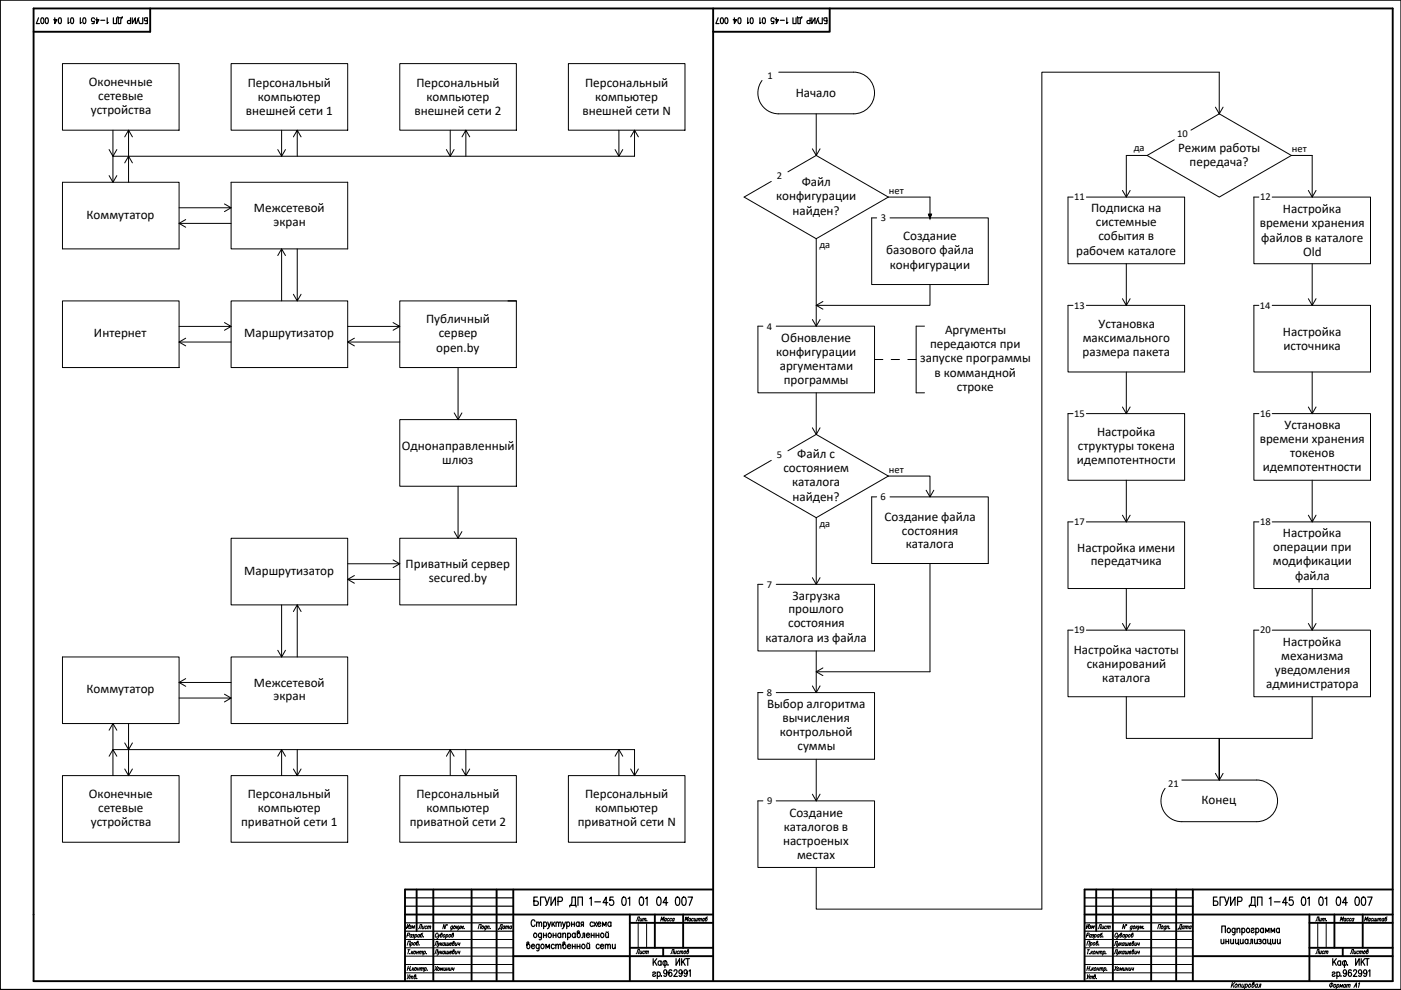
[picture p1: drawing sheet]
<svg xmlns="http://www.w3.org/2000/svg" width="297mm" height="210mm" viewBox="0 0 297 210" stroke-linecap="round" stroke-linejoin="round" font-family="sans-serif">
<!-- layer: KONTUR -->
<path d="M.1 0h296.9v209.8h-296.9z" fill="none" stroke="#000" stroke-width=".25"/>
<g fill="none" stroke="#000" stroke-width=".4">
<path d="M7.1 1.8h288.2v206.2h-288.2zM31.8 1.8v4.9h-24.7M151.2 1.8v206.2M175.9 1.8v4.9h-24.7M85.9 193.9h65.3M88.3 188.6v8.8M91.9 188.6v19.4M100 188.6v19.4M105.3 188.6v19.4M108.8 188.6v19.4M133.5 195.7h17.7M133.5 193.9v14.1"/>
<path d="M138.8 193.9v7.1M144.8 193.9v7.1M151.2 188.6h-65.3v19.4M230 193.9h65.3M232.4 188.6v8.8M236 188.6v19.4M244.1 188.6v19.4M249.4 188.6v19.4M252.9 188.6v19.4M277.6 193.9v14.1M277.6 195.7h17.7M282.9 193.9v7.1"/>
<path d="M288.9 193.9v7.1M295.3 188.6h-65.3v19.4M108.8 202.7h42.4M133.5 201h17.7M140.6 201v1.7M252.9 202.7h42.4M277.6 201h17.7M284.7 201v1.7"/>
</g>
<g fill="none" stroke="#000" stroke-width=".21">
<path d="M85.9 199.2h22.9M135.3 195.7v5.3M137.1 195.7v5.3M230 199.2h22.9M279.4 195.7v5.3M281.2 195.7v5.3M85.9 202.7h22.9M85.9 201h22.9M85.9 206.3h22.9M85.9 204.5h22.9M230 202.7h22.9M230 201h22.9"/>
<path d="M230 206.3h22.9M230 204.5h22.9"/>
</g>
<g fill="none" stroke="#000" stroke-width=".21">
<path d="M86.3 198.3h.4l.1-.4-.3-.1-.3 .9M86.4 196l-.2 .9 .7-.9-.3 .9M86.9 196.3h.3l-.2 .2M87.1 196.5v.3h-.3M87.2 200l.1-.2a.26 .26 0 0 1 .2 .4 .26 .26 0 0 1-.4 .1M87.2 199.8l-.3 .9M87.3 196.9l.2-.6 .1 .4 .3-.4-.1 .6M87.3 198.3v-.1a.27 .27 0 0 0-.4 .1 .27 .27 0 0 0 .3 .4v-.1M87.4 198.1l-.2 .6M87.5 198.2h.3l-.2 .2M87.7 198.4v.2l-.3 .1M87.8 200l.1-.2a.26 .26 0 0 1 .2 .4 .26 .26 0 0 1-.4 .1z"/>
<path d="M88 198.3l.2-.2a.27 .27 0 0 1 .1 .4 .27 .27 0 0 1-.4 .1M88.1 198.1l-.3 .9M88.5 199.8a.25 .25 0 0 1 .2 .4 .25 .25 0 0 1-.4 .1l.1-.7 .3-.1-.4 .5M88.7 196.9l.4-.9h.3l-.2 .9M89 198.3l-.1-.1a.27 .27 0 0 0-.4 .1 .27 .27 0 0 0 .3 .4l.1-.1M89 198.1l-.2 .6M89.6 196.3l-.1 .6 .3-.2M89.6 197.8l-.3 .2-.1 .6a.25 .25 0 0 0 .3-.1 .25 .25 0 0 0-.2-.3l-.1 .1M89.8 198.6h.1M90 196.3l-.2 .6M90.5 196.5v-.1a.27 .27 0 0 0-.4 .1 .27 .27 0 0 0 .2 .4l.1-.1M90.7 196.5l.3-.1-.1 .5"/>
<path d="M90.7 196.3l-.1 .6M91 196.5l.3-.1-.1 .5M92.9 198h-.1a.27 .27 0 0 0-.3-.1 .27 .27 0 0 0-.2 .3v.5h.2l.2-.2M92.9 198.1l.1 .6 .3-.6M92.9 199.9l.1 .6 .3-.6M93 198.7l-.3 .3M93.5 199.9l-.2 .6M93.6 198.1a.26 .26 0 0 1 .2 .4 .26 .26 0 0 1-.4 0l.1-.6 .2-.1-.3 .5M93.8 199.9l-.4 .4M94.1 198.2l.1-.1a.27 .27 0 0 1 .1 .4 .27 .27 0 0 1-.4 .1zM94.3 199.9l-.1 .6M94.5 196l-.2 .9-.2-.9-.2 .9"/>
<path d="M94.6 199.9l-.1 .5 .3-.1M94.6 198.3l.2-.2a.27 .27 0 0 1 .1 .4 .27 .27 0 0 1-.4 .1M94.7 198.1l-.3 .9M94.7 196v.2zM94.9 199.9l-.1 .5 .3-.1M95.2 199.9l-.2 .6M95.2 198.3l.2-.2a.27 .27 0 0 1 .1 .4 .27 .27 0 0 1-.4 .1zM96 196.5l-.1-.1a.27 .27 0 0 0-.3 .1 .27 .27 0 0 0 .2 .4l.1-.1M96 198.1a.26 .26 0 0 1 .2 .4 .26 .26 0 0 1-.5 0l.2-.6 .2-.1v.2l-.3 .3M96 196.3l-.2 .8-.3 .1M96.1 199.9a.26 .26 0 0 1 .2 .4 .26 .26 0 0 1-.4 0l.2-.6 .2-.1v.2l-.3 .2M96.2 196.5l.2-.2a.27 .27 0 0 1 .1 .4 .27 .27 0 0 1-.4 .1z"/>
<path d="M96.6 199.9l-.1 .5 .3-.1M96.9 196.3l-.2 .6M96.9 196.6l.2 .3M97 199.9l-.2 .6M97.2 199.9v.4l.3-.2M97.2 196.3l-.5 .4M97.3 196.3v.6l.3-.6M97.3 196.9l-.3 .3M97.5 199.9l-.1 .6M97.6 196.9l.2-.6 .1 .5 .4-.5-.2 .6M98.4 196.8h.1M101.4 196.9l.2-.9h.5l-.3 .9"/>
<path d="M102.2 196.5l.1-.2a.27 .27 0 0 1 .2 .4 .27 .27 0 0 1-.4 .1zM103.1 196.5v-.1a.25 .25 0 0 0-.4 .1 .25 .25 0 0 0 .3 .4v-.1M103.2 196.3l-.3 .8-.2 .1M103.4 196.5l.3-.1-.1 .5M103.4 196.3l-.1 .6M103.9 196.8h.1M105.7 197.1v-.2h.6v.2M105.8 196.9l.4-.9h.3l-.2 .9M107 196.5v-.1a.3 .3 0 0 0-.4 .1 .3 .3 0 0 0 .2 .4l.1-.1M107 196.3l-.1 .6M107.2 196.5l.4-.1-.2 .5M107.3 196.3l-.2 .6"/>
<path d="M107.6 196.5l.3-.1-.1 .5M108.5 196.5l-.1-.1a.3 .3 0 0 0-.3 .1 .3 .3 0 0 0 .1 .4l.2-.1M108.5 196.3l-.1 .6M134.9 195.3l.4-.9h.3l-.2 .9M135.8 194.7l-.1 .5 .3-.1M136.1 194.7l-.1 .6M136.3 194.9l.3-.2-.1 .6M136.4 194.7l-.2 .6M136.6 194.9l.4-.2-.2 .6M137.1 195.2h.1M140.1 195.3l.2-.9 .1 .6 .4-.6-.2 .9M141.3 194.8a.24 .24 0 0 0-.4 .1 .24 .24 0 0 0 .2 .3h.1"/>
<path d="M141.3 194.7l-.1 .6M141.9 194.8a.24 .24 0 0 0-.4 .1 .24 .24 0 0 0 .2 .3h.1M142.4 194.8a.24 .24 0 0 0-.4 .1 .24 .24 0 0 0 .2 .3h.1M143 194.8a.24 .24 0 0 0-.4 .1 .24 .24 0 0 0 .2 .3h.1M143 194.7l-.2 .6M145.2 195.3l.2-.9 .1 .6 .5-.6-.3 .9M146.4 194.8a.24 .24 0 0 0-.4 .1 .24 .24 0 0 0 .3 .3M146.5 194.7l-.2 .6M147 194.8v-.1a.26 .26 0 0 0-.4 .2 .26 .26 0 0 0 .3 .3M147.3 194.7l-.2 .5 .4-.1M147.6 194.7l-.1 .5 .3-.1M147.9 194.7l-.2 .6"/>
<path d="M148.1 194.9l.3-.2-.1 .6M148.1 194.7l-.1 .6M148.4 194.9l.3-.2-.1 .6M149.3 194.8a.24 .24 0 0 0-.4 .1 .24 .24 0 0 0 .3 .3M149.4 194.7l-.2 .6M150 194.4l-.3 .1-.2 .7a.25 .25 0 0 0 .4-.1 .25 .25 0 0 0-.2-.4l-.1 .1M230.4 198.3h.4l.1-.4-.4-.1-.2 .9M230.5 196l-.2 .9 .6-.9-.2 .9M231 196.3h.3l-.2 .2M231.2 196.5v.3h-.3M231.2 200l.2-.2a.26 .26 0 0 1 .1 .4 .26 .26 0 0 1-.4 .1M231.3 199.8l-.3 .9"/>
<path d="M231.4 196.9l.2-.6 .1 .4 .3-.4-.2 .6M231.4 198.3v-.1a.27 .27 0 0 0-.4 .1 .27 .27 0 0 0 .2 .4l.1-.1M231.4 198.1l-.1 .6M231.6 198.2h.3l-.2 .2M231.8 198.4v.2l-.3 .1M231.8 200l.2-.2a.26 .26 0 0 1 .1 .4 .26 .26 0 0 1-.4 .1zM232.1 198.3l.2-.2a.27 .27 0 0 1 .1 .4 .27 .27 0 0 1-.4 .1M232.1 198.1l-.2 .9M232.6 199.8a.27 .27 0 0 1 .1 .4 .27 .27 0 0 1-.3 .1l.1-.7 .2-.1-.3 .5M232.8 196.9l.4-.9h.3l-.2 .9M233.1 198.3l-.1-.1a.27 .27 0 0 0-.4 .1 .27 .27 0 0 0 .3 .4l.1-.1M233.1 198.1l-.2 .6"/>
<path d="M233.7 196.3l-.1 .6 .3-.2M233.7 197.8l-.3 .2-.2 .6a.25 .25 0 0 0 .4-.1 .25 .25 0 0 0-.2-.3l-.1 .1M233.8 198.6h.1M234 196.3l-.1 .6M234.6 196.5v-.1a.27 .27 0 0 0-.4 .1 .27 .27 0 0 0 .2 .4l.1-.1M234.8 196.5l.3-.1-.1 .5M234.8 196.3l-.1 .6M235.1 196.5l.3-.1-.1 .5M236.9 198a.27 .27 0 0 0-.3-.1 .27 .27 0 0 0-.2 .3v.2a.24 .24 0 0 0 .1 .3 .24 .24 0 0 0 .3-.2M237 198.1v.6l.4-.6M237 199.9v.6l.4-.6M237 198.7l-.3 .3"/>
<path d="M237.5 199.9l-.1 .6M237.7 198.1a.26 .26 0 0 1 .1 .4 .26 .26 0 0 1-.4 0l.2-.6 .2-.1v.2l-.3 .3M237.9 199.9l-.5 .4M238.1 198.3l.2-.2a.27 .27 0 0 1 .1 .4 .27 .27 0 0 1-.4 .1zM238.4 199.9l-.2 .6M238.6 196l-.2 .9-.2-.9-.2 .9M238.6 199.9l-.1 .5 .4-.1M238.7 198.3l.2-.2a.27 .27 0 0 1 .1 .4 .27 .27 0 0 1-.4 .1M238.7 198.1l-.2 .9M238.8 196v.2zM239 199.9l-.2 .5 .4-.1M239.3 199.9l-.2 .6"/>
<path d="M239.3 198.3l.2-.2a.27 .27 0 0 1 .1 .4 .27 .27 0 0 1-.4 .1zM240.1 196.5l-.1-.1a.25 .25 0 0 0-.3 .1 .25 .25 0 0 0 .2 .4l.1-.1M240.1 198.1a.26 .26 0 0 1 .1 .4 .26 .26 0 0 1-.4 0l.2-.6 .2-.1v.2l-.3 .3M240.1 196.3l-.3 .8-.2 .1M240.2 199.9a.28 .28 0 0 1 .2 .4 .28 .28 0 0 1-.4 .1l.2-.7 .2-.1-.3 .4M240.3 196.5l.2-.2a.27 .27 0 0 1 .1 .4 .27 .27 0 0 1-.4 .1zM240.7 199.9l-.1 .5 .3-.1M240.9 196.3l-.1 .6M241 196.6l.1 .3M241 199.9l-.1 .6M241.3 199.9v.4l.3-.2M241.3 196.3l-.5 .4"/>
<path d="M241.4 196.3v.6l.3-.6M241.4 196.9l-.3 .3M241.6 199.9l-.1 .6M241.7 196.9l.2-.6 .1 .5 .3-.5-.1 .6M242.5 196.8h.1M245.5 196.9l.2-.9h.4l-.2 .9M246.3 196.5l.1-.2a.27 .27 0 0 1 .2 .4 .27 .27 0 0 1-.4 .1zM247.2 196.5v-.1a.25 .25 0 0 0-.4 .1 .25 .25 0 0 0 .2 .4l.1-.1M247.3 196.3l-.3 .8-.3 .1M247.5 196.5l.3-.1-.1 .5M247.5 196.3l-.1 .6M248 196.8h.1"/>
<path d="M249.7 197.1l.1-.2h.6v.2M249.8 196.9l.4-.9h.4l-.2 .9M251.1 196.5l-.1-.1a.3 .3 0 0 0-.3 .1 .3 .3 0 0 0 .1 .4l.2-.1M251.1 196.3l-.1 .6M251.3 196.5l.3-.1-.1 .5M251.4 196.3l-.2 .6M251.6 196.5l.4-.1-.2 .5M252.6 196.5l-.1-.1a.3 .3 0 0 0-.3 .1 .3 .3 0 0 0 .1 .4l.2-.1M252.6 196.3l-.2 .6M279 195.3l.3-.9h.4l-.3 .9M279.9 194.7l-.2 .5 .4-.1M280.2 194.7l-.2 .6"/>
<path d="M280.4 194.9l.3-.2-.1 .6M280.4 194.7l-.1 .6M280.7 194.9l.3-.2-.1 .6M281.2 195.2h.1M284.1 195.3l.3-.9 .1 .6 .4-.6-.3 .9M285.4 194.8a.24 .24 0 0 0-.4 .1 .24 .24 0 0 0 .2 .3h.1M285.4 194.7l-.2 .6M286 194.8l-.1-.1a.26 .26 0 0 0-.3 .2 .26 .26 0 0 0 .2 .3h.1M286.5 194.8a.24 .24 0 0 0-.4 .1 .24 .24 0 0 0 .2 .3h.1M287 194.8a.24 .24 0 0 0-.4 .1 .24 .24 0 0 0 .3 .3M287.1 194.7l-.2 .6M289.3 195.3l.2-.9 .1 .6 .4-.6-.2 .9"/>
<path d="M290.5 194.8a.24 .24 0 0 0-.4 .1 .24 .24 0 0 0 .2 .3h.1M290.6 194.7l-.2 .6M291.1 194.8v-.1a.26 .26 0 0 0-.4 .2 .26 .26 0 0 0 .2 .3h.1M291.3 194.7l-.1 .5 .3-.1M291.7 194.7l-.2 .5 .4-.1M292 194.7l-.2 .6M292.2 194.9l.3-.2-.1 .6M292.2 194.7l-.1 .6M292.5 194.9l.3-.2-.1 .6M293.4 194.8a.24 .24 0 0 0-.4 .1 .24 .24 0 0 0 .2 .3h.1M293.5 194.7l-.2 .6M294.1 194.4l-.3 .1-.2 .7a.25 .25 0 0 0 .4-.1 .25 .25 0 0 0-.2-.4l-.1 .1"/>
<path d="M86.3 200.4l.3-.9h.4l-.2 .9M86.5 205.3h.4M86.5 201.4h.4M86.5 206.7v.7M86.6 204.9l-.3 .9M86.7 201.4l-.2 .9M86.9 202.2h.1M86.9 206.7l-.6 .8M86.9 207.1l.4-.1-.1 .5M87 207l-.2 .5M87 204.9l-.2 .9M87.1 205.7h.1"/>
<path d="M87.3 207.1l.3-.1-.1 .5M87.3 201.7l-.1 .6M87.4 201.9l.1 .4M87.5 205.2l-.2 .6M87.6 205.4l.1 .4M87.6 201.7l-.4 .4M87.8 201.8l.1-.1a.27 .27 0 0 1 .2 .3 .27 .27 0 0 1-.4 .1zM87.8 205.2l-.4 .4M88 205.3l.1-.1a.27 .27 0 0 1 .2 .4 .27 .27 0 0 1-.4 0zM88 207a.25 .25 0 0 1 .2 .3 .25 .25 0 0 1-.4 .1l.1-.7h.2l-.3 .4M88.4 207.4h.1M88.3 202h.4"/>
<path d="M88.4 201.7l-.1 .6M88.5 205.5h.4M88.6 205.2l-.2 .6M88.8 201.7l-.2 .6M88.9 200.3h.1M88.9 205.2l-.1 .6M89 201.8l.3-.1-.1 .6M89 201.7l-.1 .6M89.2 205.3l.3-.1-.1 .6M89.2 205.2l-.2 .6M89.3 201.8l.3-.1-.1 .6M89.5 205.3l.3-.1-.1 .6"/>
<path d="M89.9 201.8l.1-.1a.27 .27 0 0 1 .2 .3 .27 .27 0 0 1-.4 .1M89.9 201.7l-.2 .8M90.1 205.3l.1-.1a.27 .27 0 0 1 .2 .3 .27 .27 0 0 1-.4 .1M90.1 205.2l-.3 .9M90.4 202.2h.1M90.6 205.7h.1M92.1 200.5l.4-.9h.3l-.2 .9M92.1 202.3l.4-.9h.3l-.2 .9M92.4 204.9l.2 .9M92.8 204.9l-.7 .9M92.9 205.3l.1-.1a.26 .26 0 0 1 .2 .4 .26 .26 0 0 1-.4 0zM92.9 201.7l.1 .6 .3-.6"/>
<path d="M93 200.5l-.3 .3M93 202.3l-.3 .2M93.3 205.8l.2-.6 .1 .4 .3-.4-.1 .6M93.5 201.7l-.2 .6M93.5 200.1l.1 .4M93.5 201.9l.1 .4M93.8 201.7l-.4 .4M94.2 205.2l-.1 .5 .3-.1M94.3 200l-.1-.1a.3 .3 0 0 0-.3 .2 .3 .3 0 0 0 .1 .4l.2-.1M94.3 201.8l-.1-.1a.3 .3 0 0 0-.3 .2 .3 .3 0 0 0 .1 .4l.2-.2M94.3 201.7l-.1 .6M94.5 205.2l-.1 .6"/>
<path d="M94.6 201.7l-.1 .5 .3-.1M94.7 205.5h.4M94.8 205.2l-.2 .6M94.9 201.7l-.1 .5 .3-.1M95.1 205.2l-.1 .6M95.2 201.7l-.2 .6M95.4 200.1h.3v-.1a.25 .25 0 0 0-.3 .1 .25 .25 0 0 0 .2 .3h.1M95.4 201.9h.3v-.2a.25 .25 0 0 0-.3 .2 .25 .25 0 0 0 .2 .3l.1-.1M95.4 205.2l-.1 .5 .3-.1M95.7 205.2l-.1 .6M96 205.2l-.1 .4 .3-.2M96.1 201.7a.26 .26 0 0 1 .2 .3 .26 .26 0 0 1-.4 .1l.2-.7h.2v.2l-.3 .2"/>
<path d="M96.3 205.2l-.2 .6M96.6 201.7l-.1 .5 .3-.1M97 201.7l-.2 .6M97.2 201.7v.3l.3-.1M97.5 201.7l-.1 .6M134.9 202.2l.4-.9h.3l-.2 .9M135.8 201.6l-.1 .6 .3-.2M136.1 201.6l-.1 .6M136.7 201.8l-.1-.1a.27 .27 0 0 0-.3 .1 .27 .27 0 0 0 .2 .4l.1-.1M136.9 201.8l.3-.1-.1 .5M136.9 201.6l-.2 .6M137.2 201.8l.3-.1-.1 .5"/>
<path d="M142.2 202.2l.4-.9h.3l-.2 .9M143.1 201.6l-.1 .6 .3-.2M143.4 201.6l-.1 .6M144 201.8v-.1a.27 .27 0 0 0-.4 .1 .27 .27 0 0 0 .2 .4l.1-.1M144.2 201.8l.3-.1-.1 .5M144.2 201.6l-.1 .6M144.5 201.8l.3-.1-.1 .5M145.1 201.8l.1-.2a.27 .27 0 0 1 .2 .4 .27 .27 0 0 1-.4 .1zM145.8 201.6a.26 .26 0 0 1 .2 .4 .26 .26 0 0 1-.4 0l.2-.6 .2-.1v.2l-.3 .3M230.4 200.4l.2-.9h.5l-.2 .9M230.5 205.3h.5M230.6 206.7v.7"/>
<path d="M230.6 201.4h.4M230.6 204.9l-.2 .9M230.8 201.4l-.3 .9M231 202.2h.1M231 206.7l-.6 .8M231 207.1l.3-.1-.1 .5M231.1 207l-.2 .5M231.1 204.9l-.2 .9M231.2 205.7h.1M231.3 207.1l.4-.1-.2 .5M231.4 201.7l-.2 .6M231.5 201.9l.1 .4"/>
<path d="M231.6 205.2l-.2 .6M231.6 205.4l.2 .4M231.7 201.7l-.4 .4M231.9 205.2l-.4 .4M232 201.7a.27 .27 0 0 1 .2 .3 .27 .27 0 0 1-.4 .1zM232 205.3l.2-.1a.27 .27 0 0 1 .2 .4 .27 .27 0 0 1-.4 0zM232.1 207a.25 .25 0 0 1 .2 .3 .25 .25 0 0 1-.5 .1l.2-.7h.2l-.3 .4M232.5 207.4h.1M232.4 202h.4M232.5 201.7l-.2 .6M232.6 205.5h.4M232.7 205.2l-.2 .6"/>
<path d="M232.8 201.7l-.1 .6M233 200.3h.1M233 205.2l-.1 .6M233.1 201.8l.3-.1-.1 .6M233.1 201.7l-.2 .6M233.2 205.3l.4-.1-.2 .6M233.3 205.2l-.2 .6M233.4 201.8l.3-.1-.1 .6M233.5 205.3l.4-.1-.1 .6M233.9 201.8l.2-.1a.27 .27 0 0 1 .2 .3 .27 .27 0 0 1-.4 .1M234 201.7l-.3 .8M234.1 205.3l.2-.1a.27 .27 0 0 1 .1 .3 .27 .27 0 0 1-.4 .1"/>
<path d="M234.2 205.2l-.3 .9M234.5 202.2h.1M234.7 205.7h.1M236.2 200.5l.4-.9h.3l-.2 .9M236.2 202.3l.4-.9h.3l-.2 .9M236.4 204.9l.3 .9M236.9 204.9l-.7 .9M236.9 205.3l.2-.1a.26 .26 0 0 1 .1 .4 .26 .26 0 0 1-.3 0zM237 201.7v.6l.4-.6M237 200.5l-.3 .3M237 202.3l-.3 .2M237.4 205.8l.2-.6 .1 .4 .3-.4-.1 .6"/>
<path d="M237.5 201.7l-.1 .6M237.6 200.1l.1 .4M237.6 201.9l.1 .4M237.9 201.7l-.5 .4M238.3 205.2l-.1 .5 .3-.1M238.4 200l-.1-.1a.3 .3 0 0 0-.3 .2 .3 .3 0 0 0 .1 .4l.2-.1M238.4 201.8l-.1-.1a.3 .3 0 0 0-.3 .2 .3 .3 0 0 0 .1 .4l.2-.2M238.4 201.7l-.2 .6M238.6 205.2l-.1 .6M238.6 201.7l-.1 .5 .4-.1M238.8 205.5h.3M238.9 205.2l-.2 .6"/>
<path d="M239 201.7l-.2 .5 .4-.1M239.2 205.2l-.1 .6M239.3 201.7l-.2 .6M239.4 200.1h.4v-.2a.27 .27 0 0 0-.4 .2 .27 .27 0 0 0 .3 .3h.1M239.4 201.9h.4v-.2a.27 .27 0 0 0-.4 .2 .27 .27 0 0 0 .3 .3l.1-.1M239.5 205.2l-.2 .5 .4-.1M239.8 205.2l-.1 .6M240 205.2v.4l.3-.2M240.2 201.7a.28 .28 0 0 1 .2 .3 .28 .28 0 0 1-.4 .2l.2-.8h.2l-.3 .4M240.4 205.2l-.2 .6M240.7 201.7l-.1 .5 .3-.1M241 201.7l-.1 .6"/>
<path d="M241.3 201.7v.3l.3-.1M241.6 201.7l-.1 .6M261.3 208.3l-.3 1.1M261.4 208.7l.1 .7M261.8 208.3l-.7 .7M261.9 208.8l.2-.2a.32 .32 0 0 1 .2 .5 .32 .32 0 0 1-.5 .1zM262.6 208.8l.3-.2 .1 .1-.1 .7M262.7 208.6l-.2 .8M263.4 208.6l-.1 .7 .1 .1 .3-.2M263.8 208.6l-.2 .8M264.1 208.8l.2-.2a.32 .32 0 0 1 .1 .5 .32 .32 0 0 1-.4 .1M264.1 208.6l-.3 1.1"/>
<path d="M264.8 208.8l.2-.2a.32 .32 0 0 1 .2 .5 .32 .32 0 0 1-.5 .1zM265.7 208.6a.33 .33 0 0 1 .2 .5 .33 .33 0 0 1-.5 .1l.2-.8 .3-.1-.1 .2-.3 .3M266.6 208.8v-.1a.35 .35 0 0 0-.4 .2 .35 .35 0 0 0 .1 .5l.2-.2M266.7 208.6l-.2 .8M266.8 209.4l.1-.1 .2-.7h.3l-.2 .8M279 202.2l.3-.9h.4l-.3 .9M279.9 201.6l-.2 .6 .4-.2M280.2 201.6l-.2 .6M280.8 201.8l-.1-.1a.27 .27 0 0 0-.3 .1 .27 .27 0 0 0 .2 .4l.1-.1M280.9 201.8l.4-.1-.2 .5M281 201.6l-.2 .6M281.3 201.8l.3-.1-.1 .5"/>
<path d="M282.4 208.4l-.3 1M282.8 208.8l.2-.1a.29 .29 0 0 1 .2 .4 .29 .29 0 0 1-.4 .1zM283.5 208.8l.2-.1a.29 .29 0 0 1 .1 .4 .29 .29 0 0 1-.4 .1M283.5 208.7l-.2 1M284 209.4l.2-.7 .1 .5 .4-.5-.2 .7M285.3 208.8v-.1a.32 .32 0 0 0-.4 .2 .32 .32 0 0 0 .1 .5l.2-.2M285.3 208.7l-.1 .7M285.6 208.9l.3-.2-.1 .7M285.6 208.7l-.1 .7M285.9 208.9l.4-.2-.2 .7M286.3 202.2l.3-.9h.4l-.2 .9M287 209.4l.6-1v1"/>
<path d="M287.2 201.6l-.2 .6 .4-.2M287.2 209h.4M287.5 201.6l-.1 .6M288.1 208.6l.2-.2-.3 1M288.1 201.8l-.1-.1a.27 .27 0 0 0-.3 .1 .27 .27 0 0 0 .2 .4l.1-.1M288.3 201.8l.3-.1-.1 .5M288.3 201.6l-.2 .6M288.6 201.8l.3-.1-.1 .5M289.2 201.8l.1-.2a.27 .27 0 0 1 .2 .4 .27 .27 0 0 1-.4 .1zM289.9 201.6a.26 .26 0 0 1 .2 .4 .26 .26 0 0 1-.4 0l.1-.6 .3-.1-.1 .2-.3 .3"/>
<circle cx="282.2" cy="208.8" r=".38"/>
</g>
<!-- layer: 0 -->
<path d="M85.9 197.4h22.9M85.9 195.7h22.9M85.9 192.1h22.9M85.9 190.4h22.9M230 197.4h22.9M230 195.7h22.9M230 192.1h22.9M230 190.4h22.9M277.6 208h.1" fill="none" stroke="#000" stroke-width=".25"/>
<g fill="none" stroke="#000" stroke-width=".21">
<path d="M13.2 13.5h24.8v14.1h-24.8zM49 13.5h24.7v14.1h-24.7zM84.8 13.5h24.7v14.1h-24.7zM120.5 13.5h24.7v14.1h-24.7zM165.1 15.3h15.9a4.4 4.4 0 0 1 4.4 4.4 4.4 4.4 0 0 1-4.4 4.4h-15.9a4.4 4.4 0 0 1-4-2.4 4.4 4.4 0 0 1 .5-4.6M13.2 38.6h24.8v14.2h-24.8zM23.1 31.7l.8 1.4 .9-1.4M23.1 37.2l.8 1.4 .9-1.4M23.9 27.6v11M26.4 29l.9-1.4v5.5l.8 1.4M26.4 34.5l.9-1.4v5.5M27.3 27.6l.8 1.4"/>
<path d="M49 38.6h24.7v14.2h-24.7zM58.9 31.7l.8 1.4 .8-1.4M59.7 27.6v5.5M62.2 29l.8-1.4v5.5M63 27.6l.8 1.4M94.6 31.7l.9 1.4 .8-1.4M95.5 27.6v5.5M98 29l.8-1.4v5.5M98.8 27.6l.8 1.4M130.4 31.7l.8 1.4 .8-1.4M131.2 27.6v5.5M133.7 29l.8-1.4v5.5h-110.6"/>
<path d="M134.5 27.6l.8 1.4M163.5 38.5l-5.7 3.3 15.3 8.8 15.2-8.8M172.2 31.6l.9 1.4 .8-1.4M173.1 24.1v8.9M173.1 33l-6 3.4M173.1 33l15.2 8.8M243.2 33l15.3 8.8 15.3-8.8M243.2 33h-4.4v8.8M249 29.6l-5.8 3.4M257.7 22.7l.8 1.4 .8-1.4M258.5 24.1v-8.8h-37.6v177.5h-47.8v-8.9M258.5 24.1l-6 3.5"/>
<path d="M258.5 24.1l15.3 8.9M273.8 33h4.4v8.8M38 47.4h11M39.4 46.5l-1.4 .9 1.4 .8M47.6 43.2l1.4 .9h-11M49 44.1l-1.4 .8M58.9 54.2l.8-1.4 .8 1.4M59.7 52.8v11M63 52.8v11l.8-1.4M173.1 50.6v18.6M185.9 46.2h-1.1v14.1h24.7v-14.1h-20.8M188.3 41.8h8.9v4.4l.3-.8h-.7l.4 .8"/>
<path d="M227.5 41.8h-1.1v14.1h24.8v-14.1h-20.9M238 40.4l.8 1.4 .8-1.4M238.8 55.9v8.8M266.9 41.8h-1.1v14.1h24.8v-14.1h-20.9M277.4 40.4l.8 1.4 .8-1.4M278.2 55.9v8.8M13.2 63.8h24.8v14.1h-24.8zM38 72.5h11M39.4 71.7l-1.4 .8 1.4 .8M47.6 68.4l1.4 .8h-11M49 63.8h24.7v14.1h-24.7zM49 69.2l-1.4 .8"/>
<path d="M62.2 62.4l.8 1.4M73.7 72.5h11.1M75.1 71.7l-1.4 .8 1.4 .8M83.3 68.4l1.5 .8h-11.1M84.8 63.8h24.7v14.1h-24.7zM84.8 69.2l-1.5 .8M97.1 77.9v11.1M161.8 69.2h-1.1v14.1h24.7v-14.1h-20.8M172.2 67.7l.9 1.5 .8-1.5M174.5 63.9l-1.4 .8 1.4 .9M185.4 76.2h1.8M189 76.2h1.7"/>
<path d="M192.5 76.2h1.7M196 69.2h-1.8v14.1h1.8M197.2 60.3v4.4h-24.1M227.5 64.7h-1.1v14.2h24.8v-14.2h-20.9M238 63.3l.8 1.4 .8-1.4M238.8 78.9v8.8M266.9 64.7h-1.1v14.2h24.8v-14.2h-20.9M277.4 63.3l.8 1.4 .8-1.4M278.2 78.9v8.8M84.8 89h24.7v14.1h-24.7zM96.3 87.5l.8 1.5 .8-1.5M163.5 97.6l-5.7 3.3 15.3 8.9 15.2-8.9"/>
<path d="M172.2 90.7l.9 1.4 .8-1.4M173.1 83.3v8.8M173.1 92.1l-6 3.5M173.1 92.1l15.2 8.8M227.5 87.7h-1.1v14.1h24.8v-14.1h-20.9M238 86.3l.8 1.4 .8-1.4M266.9 87.7h-1.1v14.1h24.8v-14.1h-20.9M277.4 86.3l.8 1.4 .8-1.4M49 114.1h24.7v14.2h-24.7zM73.7 119.5h11.1M83.3 118.7l1.5 .8-1.5 .8M84.8 114.1h24.7v14.2h-24.7z"/>
<path d="M96.3 112.7l.8 1.4 .8-1.4M97.1 103.1v11M173.1 109.8v14.1M185.9 105.4h-1.1v14.1h24.7v-14.1h-20.8M188.3 100.9h8.9v4.5M196.4 103.9l.8 1.5 .8-1.5M197.2 119.5v22.9h-24.1v-4.4M227.5 110.7h-1.1v14.1h24.8v-14.1h-20.9M238 109.2l.8 1.5 .8-1.5M238.8 101.8v8.9M266.9 110.7h-1.1v14.1h24.8v-14.1h-20.9M277.4 109.2l.8 1.5 .8-1.5"/>
<path d="M278.2 101.8v8.9M13.2 139.3h24.8v14.1h-24.8zM49 139.3h24.7v14.1h-24.7zM58.9 137.9l.8 1.4 .8-1.4M59.7 128.3v11M63 128.3l-.8 1.4M63.8 129.7l-.8-1.4v11M73.7 122.8h11.1M75.1 122l-1.4 .8 1.4 .9M161.8 123.9h-1.1v14.1h24.7v-14.1h-20.8M172.2 122.5l.9 1.4 .8-1.4M227.5 133.6h-1.1v14.1h24.8v-14.1h-20.9"/>
<path d="M238 132.2l.8 1.4 .8-1.4M238.8 124.8v8.8M266.9 133.6h-1.1v14.1h24.8v-14.1h-20.9M277.4 132.2l.8 1.4 .8-1.4M278.2 124.8v8.8M23.1 154.8l.8-1.4 .9 1.4M23.9 158.9h110.6v5.5l-.8-1.4M23.9 153.4v11M27.3 153.4v5.5l-.9-1.4M28.1 157.5l-.8 1.4v5.5l-.9-1.4M38 148h11l-1.4 .8M38 144.7h11"/>
<path d="M39.4 143.9l-1.4 .8 1.4 .8M47.6 147.2l1.4 .8M59.7 158.9v5.5M63 158.9v5.5l-.8-1.4M95.5 158.9v5.5M98.8 158.9v5.5l-.8-1.4M131.2 158.9v5.5M161.8 146.8h-1.1v14.2h24.7v-14.2h-20.8M172.2 145.4l.9 1.4 .8-1.4M173.1 142.4v4.4M174.5 141.6l-1.4 .8 1.4 .8M238.8 147.7v8.9h39.4v-8.9"/>
<path d="M13.2 164.4h24.8v14.2h-24.8zM23.1 160.3l.8-1.4 .9 1.4M28.1 163l-.8 1.4M49 164.4h24.7v14.2h-24.7zM58.9 160.3l.8-1.4 .8 1.4M63.8 163l-.8 1.4M84.8 164.4h24.7v14.2h-24.7zM94.6 160.3l.9-1.4 .8 1.4M99.6 163l-.8 1.4M120.5 164.4h24.7v14.2h-24.7zM130.4 160.3l.8-1.4 .8 1.4M135.3 163l-.8 1.4"/>
<path d="M161.8 169.8h-1.1v14.1h24.7v-14.1h-20.8M172.2 168.4l.9 1.4 .8-1.4M173.1 161v8.8M250.6 165.4h15.8a4.4 4.4 0 0 1 4.5 4.4 4.4 4.4 0 0 1-4.4 4.4h-15.9a4.4 4.4 0 0 1-4-2.4 4.4 4.4 0 0 1 .4-4.7M257.7 164l.8 1.4 .8-1.4M258.5 165.4v-8.8v8.8"/>
</g>
<path d="M196.8 45.4h.4v.8zM197.2 45.4v.8l.3-.8z" fill="#000" stroke="#000" stroke-width=".21"/>
<g fill="none" stroke="#000" stroke-width=".25">
<path d="M8.2 3.8l-.5 1.2h.7M8.8 3.8h.1a.68 .68 0 0 1 .4 .6 .68 .68 0 0 1-.4 .6l-.3-.5zM9.7 3.8h.2a.68 .68 0 0 1 .4 .6 .68 .68 0 0 1-.4 .6l-.3-.5zM11.6 3.8v1.2l.5-.8h-.7M12.5 3.8h.2a.69 .69 0 0 1 0 1.2l-.3-.5zM14.4 3.8v1.2l.3-.2M15.1 3.8h.1a.68 .68 0 0 1 .4 .6 .68 .68 0 0 1-.4 .6l-.2-.5zM17 3.8v1.2l.3-.2M17.7 3.8h.1a.68 .68 0 0 1 .4 .6 .68 .68 0 0 1-.4 .6l-.3-.5zM20 4a.37 .37 0 0 0-.5-.1 .37 .37 0 0 0 0 .6 .37 .37 0 0 0 .5 0l-.1 .5h-.4M20.5 3.8v1.2l.5-.8h-.7M21.4 4.3h.8"/>
<path d="M22.7 3.8v1.2l.3-.2M24 3.8v1.2h.7v-1.2M25 3.5v.3h.9v-.3M25.1 3.8v1.2h.5a1.29 1.29 0 0 1 .2-1.2M27.7 3.8v1.2l-.6-.1v-.5h.6M28 3.8v1.2l.7-1.2v1.2M29.3 4l.3 1M29.5 3.8l-.2 .1-.4 1.1M30.3 3.8v1.2h-.6M31.2 4.4l-.6-.1 .1-.5h.5v1.2h-.5M152.3 3.8l-.5 1.2h.6M152.9 3.8h.1a.68 .68 0 0 1 .4 .6 .68 .68 0 0 1-.4 .6l-.3-.5z"/>
<path d="M153.8 3.8h.2a.68 .68 0 0 1 .3 .6 .68 .68 0 0 1-.3 .6l-.3-.5zM155.7 3.8v1.2l.5-.8h-.7M156.6 3.8h.1a.69 .69 0 0 1 0 1.2l-.3-.5zM158.5 3.8v1.2l.3-.2M159.2 3.8h.1a.68 .68 0 0 1 .4 .6 .68 .68 0 0 1-.4 .6l-.3-.5zM161.1 3.8v1.2l.2-.2M161.8 3.8h.1a.69 .69 0 0 1 0 1.2l-.3-.5zM164.1 4a.37 .37 0 0 0-.5-.1 .37 .37 0 0 0-.1 .6 .37 .37 0 0 0 .6 0l-.1 .5h-.4M164.6 3.8v1.2l.5-.8h-.7M165.4 4.3h.9M166.8 3.8v1.2l.2-.2M168.1 3.8v1.2h.7v-1.2"/>
<path d="M169.1 3.5v.3h.9v-.3M169.2 3.8v1.2h.5a1.21 1.21 0 0 1 .2-1.2M171.8 3.8v1.2l-.6-.1v-.5h.6M172.1 3.8v1.2l.7-1.2v1.2M173.4 4l.3 1M173.6 3.8l-.2 .1-.4 1.1M174.3 3.8v1.2h-.5M175.3 4.4h-.5v-.6h.5v1.2h-.5M107.7 63.8h1.8M113.3 197.9a.42 .42 0 0 1 .5 .4 .42 .42 0 0 1-.5 .4l-.2-.3zM113.4 195.4a.42 .42 0 0 0-.5-.4 .42 .42 0 0 0-.3 .6v.3a.42 .42 0 0 0 .3 .5 .42 .42 0 0 0 .5-.3M113.8 195.8l.2-.3 .2 .1 .1 .8"/>
<path d="M113.8 195.5v.9M113.9 190.2h-.7v1.8l.8-.1 .1-.3-.1-.5-.8-.1M114.3 195.8l.3-.3 .2 .1v.8M114.8 198l-.1-.1a.42 .42 0 0 0-.5 .4 .42 .42 0 0 0 .5 .4l.1-.1M114.8 197.8v1.3l-.2 .2-.3-.1M115.2 198.3h.6M115.2 197.8v1M115.3 195.7l.1-.1a.42 .42 0 0 1 .5 .4 .42 .42 0 0 1-.5 .4l-.1-.2M115.3 195.5v1.4M115.4 190.2h-.8v1.8M115.5 190.2l.5 1.4M115.8 197.8v1"/>
<path d="M116.1 195.5l.3 .9 .4-.9M116.4 197.9a.42 .42 0 0 1 .5 .4 .42 .42 0 0 1-.5 .4l-.2-.3zM116.4 196.4l-.3 .5M116.5 190.2l-.6 1.6-.2 .2M116.8 190.2v1.8l1-1.8v1.8M117 195.5v.9M117.2 195.9l.4 .5M117.3 198.3h.6M117.3 197.8v1M117.6 195.5l-.6 .7M117.9 197.8v1M117.9 195.8l.3-.3 .2 .1v.8"/>
<path d="M117.9 195.5v.9M118.3 191.1l.8-.1 .1-.2-.1-.5-.8-.1v1.8M118.4 195.8l.3-.3 .2 .1 .1 .8M118.9 198l-.1-.1a.42 .42 0 0 0-.6 .4 .42 .42 0 0 0 .6 .4l.1-.1M118.9 197.8v1M119.2 195.5l.4 .9 .3-.9M119.3 198.1l.3-.3 .3 .1v.9M119.3 197.8v1M119.6 196.4l-.4 .5M120.2 195.7l.1-.1a.42 .42 0 0 1 .5 .4 .42 .42 0 0 1-.5 .4l-.1-.2M120.2 195.5v1.4M120.4 198l.1-.1a.42 .42 0 0 1 .5 .4 .42 .42 0 0 1-.5 .4l-.1-.1"/>
<path d="M120.4 197.8v1.5M120.8 192.3v-.3h1.3v.3M120.9 192a1.8 1.8 0 0 0 .4-1.8h.7v1.8M121.2 196h.6M121.2 195.5v.9M121.8 195.5v.9M122 198l-.1-.1a.42 .42 0 0 0-.6 .4 .42 .42 0 0 0 .6 .4l.1-.1M122 197.8v1M122.5 192v-1.8h1v1.8M122.6 197.8a.44 .44 0 0 1 .4 .5 .44 .44 0 0 1-.5 .4l-.1-1.2 .3-.1 .1 .3-.4 .3M122.8 195.7l-.1-.1a.42 .42 0 0 0-.6 .4 .42 .42 0 0 0 .6 .4l.1-.2M122.8 195.5v.9"/>
<path d="M123.4 198.8l.2-.1v-.9h.3v1M123.4 196.1l-.2 .3M123.7 196.1l-.5-.1 .1-.4 .4-.1v.9M124.3 198.3h.7l-.1-.4a.42 .42 0 0 0-.6 .4 .42 .42 0 0 0 .6 .4l.1-.1M124.5 199.9l.2 .2 .2-.2M125 190.5l.4-.3v1.8M125.4 198.3h.5M125.4 197.8v1M125.8 195.7l-.1-.1a.42 .42 0 0 0-.6 .4 .42 .42 0 0 0 .6 .4l.1-.2M125.9 195.5l.6 .9M125.9 197.8v1M126.1 191.2h1.2"/>
<path d="M126.4 198.3h.6M126.4 197.8v1M126.5 195.5l-.6 .9M126.7 195.9h.7l-.1-.3a.42 .42 0 0 0-.6 .4 .42 .42 0 0 0 .6 .4l.1-.2M127 197.8v1M127.5 197.9a.42 .42 0 0 1 .5 .4 .42 .42 0 0 1-.5 .4l-.2-.3zM127.7 196.4v-.9l.4 .7 .4-.7v.9M128.4 197.8l.1 .9 .2 .1 .3-.3M128.5 197.6l.2 .1 .3-.1M128.9 191.4h-1l.6-1.2v1.8M129 197.8v1M129.5 195.7l-.1-.1a.42 .42 0 0 0-.5 .4 .42 .42 0 0 0 .5 .4l.1-.2"/>
<path d="M129.5 195.5v.9M130 190.2h-.7v.8a.54 .54 0 0 1 .7 0 .54 .54 0 0 1 0 .7 .54 .54 0 0 1-.7 .1l-.1-.2M132 190.3l.4-.1a1.16 1.16 0 0 1 0 1.8h-.2a1.31 1.31 0 0 1-.2-1.7zM133.2 190.5l.3-.3v1.8M135.7 190.3l.4-.1a1.16 1.16 0 0 1 0 1.8h-.2a1.31 1.31 0 0 1-.2-1.7zM136.9 190.5l.3-.3v1.8M139.4 190.3l.4-.1a1.16 1.16 0 0 1 0 1.8h-.2a1.28 1.28 0 0 1-.2-1.7zM141.6 191.4h-1l.6-1.2v1.8M143.4 190.3l.3-.1a1.16 1.16 0 0 1 0 1.8h-.1a1.29 1.29 0 0 1-.2-1.7zM144.7 190.3l.4-.1a1.14 1.14 0 0 1 0 1.8h-.2a1.31 1.31 0 0 1-.2-1.7zM145.9 190.2h.9l-.6 1.8M258 190.2h-.7v1.8l.8-.1 .1-.3-.1-.5-.8-.1"/>
<path d="M258.9 199.2v.8l.3 .1 .3-.3M259 197.7v-1.4h.8v1.4M259.5 199.2v.9M259.5 190.2h-.8v1.8M259.6 190.2l.5 1.4M259.9 199.6h.6M259.9 199.2v.9M260.3 196.9a.42 .42 0 0 1 .6 .4 .42 .42 0 0 1-.6 .4l-.1-.4zM260.5 199.2v.9M260.6 190.2l-.6 1.6-.2 .2M260.9 190.2v1.8l.9-1.8v1.8M260.9 199.2l.1 .8 .3 .1 .2-.3"/>
<path d="M261.5 199.2v.9M261.8 197l-.1-.1a.42 .42 0 0 0-.5 .4 .42 .42 0 0 0 .5 .4l.1-.2M261.8 196.8v1.3l-.2 .1-.2-.1M262 199.2v.8l.3 .1 .2-.3M262.3 197.1l.2-.3 .3 .1 .1 .8M262.3 196.8v.9M262.4 191.1l.8-.1 .1-.2-.1-.5-.8-.1v1.8M262.5 199.2l.2 1.1M263 199.2v.8l.3 .1 .3-.3M263.3 197l.1-.1a.42 .42 0 0 1 .6 .4 .42 .42 0 0 1-.6 .4l-.1-.2M263.3 196.8v1.4M263.6 199.2v.9"/>
<path d="M264.4 196.9a.42 .42 0 0 1 .6 .4 .42 .42 0 0 1-.6 .4l-.1-.4zM264.6 199.4l-.1-.2a.42 .42 0 0 0-.6 .4 .42 .42 0 0 0 .6 .4l.1-.1M264.6 199.2v.9M264.9 192.3v-.3h1.3v.3M265 192a1.8 1.8 0 0 0 .3-1.8h.8v1.8M265.3 197l.2-.2 .3 .1v.2l-.5 .2v.2l.2 .2 .4-.2M266 199.2v.8l.3 .1 .3-.3M266.3 197l.1-.1a.42 .42 0 0 1 .5 .4 .42 .42 0 0 1-.5 .4l-.1-.2M266.3 196.8v1.4M266.6 199.2v.9M266.6 192v-1.8h1v1.8M266.8 199.2h.5v.3l-.2 .1"/>
<path d="M267.2 199.6l.2 .4-.2 .1-.4-.1M267.9 197l-.1-.1a.42 .42 0 0 0-.6 .4 .42 .42 0 0 0 .6 .4l.1-.2M267.9 196.8v.9M268.3 197.7v-.9l.4 .7 .4-.7v.9M268.4 199.4l-.1-.2a.42 .42 0 0 0-.6 .4 .42 .42 0 0 0 .6 .4l.1-.1M268.4 199.2v.9M268.8 199.2v.8l.3 .1 .3-.3M269.1 190.5l.3-.3v1.8M269.4 199.2l.1 1.1M269.5 197.7v-.9l.4 .7 .3-.7v.9M269.8 199.2l.1 .8 .2 .1 .3-.3M270.2 191.2h1.2"/>
<path d="M270.4 199.2v.9M270.8 199.2l.1 .8 .3 .1 .2-.3M271.3 197l-.1-.1a.42 .42 0 0 0-.6 .4 .42 .42 0 0 0 .6 .4l.1-.2M271.3 196.8v.9M271.4 199.2v.9M273 191.4h-1.1l.7-1.2v1.8M274.1 190.2h-.7v.8a.54 .54 0 0 1 .7 0 .54 .54 0 0 1 0 .7 .54 .54 0 0 1-.7 .1l-.1-.2M276.1 190.3l.3-.1a1.16 1.16 0 0 1 0 1.8h-.1a1.31 1.31 0 0 1-.2-1.7zM277.2 190.5l.4-.3v1.8M279.8 190.3l.3-.1a1.16 1.16 0 0 1 0 1.8h-.1a1.31 1.31 0 0 1-.2-1.7zM281 190.5l.3-.3v1.8M283.5 190.3l.3-.1a1.16 1.16 0 0 1 0 1.8h-.1a1.31 1.31 0 0 1-.2-1.7z"/>
<path d="M285.7 191.4h-1.1l.7-1.2v1.8M287.5 190.3l.3-.1a1.16 1.16 0 0 1 0 1.8h-.1a1.31 1.31 0 0 1-.2-1.7zM288.8 190.3l.4-.1a1.16 1.16 0 0 1 0 1.8h-.2a1.28 1.28 0 0 1-.2-1.7zM290 190.2h.9l-.7 1.8M111.9 200.2a.45 .45 0 0 1 .5 .5 .45 .45 0 0 1-.6 .4l-.1-1.2 .3-.2 .1 .4-.4 .3M112.7 200.6h.6l-.1-.3a.42 .42 0 0 0-.5 .4 .42 .42 0 0 0 .5 .4l.1-.2M114.3 200.4l-.1-.1a.42 .42 0 0 0-.6 .4 .42 .42 0 0 0 .6 .4l.1-.2M114.3 200.2l-.1 1.3h-.4M114.8 200.3a.42 .42 0 0 1 .6 .4 .42 .42 0 0 1-.6 .4l-.1-.4zM115.7 201.1v-.9l.4 .7 .4-.7v.9M117.5 200.4l-.1-.1a.42 .42 0 0 0-.5 .4 .42 .42 0 0 0 .5 .4l.1-.2M117.8 200.5l.3-.3 .2 .1 .1 .8"/>
<path d="M117.8 200.2v.9M118.4 200.5l.3-.3 .2 .1v.8M119.6 200.2a.45 .45 0 0 1 .4 .5 .45 .45 0 0 1-.5 .4l-.1-1.2 .3-.2v.4l-.3 .3M120.3 200.6h.7l-.1-.3a.42 .42 0 0 0-.6 .4 .42 .42 0 0 0 .6 .4l.1-.2M121.3 200.7h.6M121.3 200.2v.9M121.9 200.2v.9M122.4 200.7h.6M122.4 200.2v.9M123 200.2v.9M123.5 200.3a.42 .42 0 0 1 .5 .4 .42 .42 0 0 1-.5 .4l-.2-.4zM124.4 200.2l.1 .9h.2l.3-.2"/>
<path d="M125 200.2v.9M127 200.4l-.1-.1a.42 .42 0 0 0-.5 .4 .42 .42 0 0 0 .5 .4l.1-.2M127.3 200.6h.7l-.1-.3a.42 .42 0 0 0-.6 .4 .42 .42 0 0 0 .6 .4l.1-.2M128.3 200.5l.3-.3 .2 .1 .1 .8M128.3 200.2v.9M128.9 200.5l.2-.3 .3 .1v.8M129.8 200.2l.1 .9h.3l.2-.2M130.4 200.2v.9M138.4 206.3l.2-.2 .4 .2-.6 .3v.4h.4l.2-.2M138.5 203.3v1.4M138.8 203.9l.5 .8M139.3 203.3l-.8 .9"/>
<path d="M139.4 206.3l.1-.1a.42 .42 0 0 1 .5 .4 .42 .42 0 0 1-.5 .4l-.1-.2M139.4 206.1v1.4M140.2 203.9l-.1-.1a.42 .42 0 0 0-.6 .4 .42 .42 0 0 0 .6 .4l.1-.1M140.2 203.7v1M140.2 206.9l.1 .1M141 203.7v1.4M141.4 206.1l-.2 .3a.38 .38 0 0 1-.5-.4 .38 .38 0 0 1 .6-.2l.1 .3a.67 .67 0 0 1-.4 .9l-.2-.2M141.6 204.5l.1 .1M142.4 205.8l-.3-.2a.84 .84 0 0 0 .1 1.4 .4 .4 0 0 0 .3-.5 .4 .4 0 0 0-.7-.1v.2M142.9 205.9l.2-.3 .3 .1 .1 .2-.1 .5-.5 .6h.7M143.3 203.3v1.4l.8-1.4v1.4M144.5 203.3v1.4"/>
<path d="M144.6 206.1l-.1 .3a.38 .38 0 0 1-.6-.4 .38 .38 0 0 1 .7-.2v.3a.67 .67 0 0 1-.4 .9l-.2-.2M144.8 203.9l.5 .8M145.3 203.3l-.8 .9M145.4 203.3h.8M145.7 206.1l-.2 .3a.38 .38 0 0 1-.5-.4 .38 .38 0 0 1 .7-.2v.3a.67 .67 0 0 1-.4 .9l-.2-.2M145.8 203.3v1.4M146.1 205.9l.3-.3v1.4M265 200.1l.2-.1v-.8h.4v.9M282.5 206.3l.2-.2 .4 .2-.6 .3v.4h.3l.3-.2M282.6 203.3v1.4M282.8 203.9l.5 .8M283.3 203.3l-.7 .9"/>
<path d="M283.4 206.3l.1-.1a.42 .42 0 0 1 .6 .4 .42 .42 0 0 1-.6 .4l-.1-.2M283.4 206.1v1.4M284.2 203.9l-.1-.1a.42 .42 0 0 0-.5 .4 .42 .42 0 0 0 .5 .4l.1-.1M284.2 203.7v1M284.3 206.9v.1M285 203.7v1.4M285.5 206.1l-.2 .3a.38 .38 0 0 1-.5-.4 .38 .38 0 0 1 .6-.2l.1 .3a.67 .67 0 0 1-.5 .9l-.2-.2M285.7 204.5v.1M286.5 205.8l-.3-.2a.84 .84 0 0 0 0 1.4 .4 .4 0 0 0 .4-.5 .4 .4 0 0 0-.7-.1v.2M287 205.9l.2-.3 .3 .1 .1 .2-.1 .5-.6 .6h.8M287.4 203.3v1.4l.8-1.4v1.4M288.6 203.3v1.4"/>
<path d="M288.7 206.1l-.1 .3a.38 .38 0 0 1-.6-.4 .38 .38 0 0 1 .7-.2v.3a.67 .67 0 0 1-.4 .9l-.2-.2M288.9 203.9l.5 .8M289.4 203.3l-.8 .9M289.5 203.3h.8M289.8 206.1l-.2 .3a.38 .38 0 0 1-.5-.4 .38 .38 0 0 1 .6-.2l.1 .3a.67 .67 0 0 1-.4 .9l-.3-.2M289.9 203.3v1.4M290.2 205.9l.2-.3v1.4"/>
<circle cx="141" cy="204.2" r=".47"/>
<circle cx="285.1" cy="204.2" r=".47"/>
</g>
<g font-size="2.8">
<text x="18.9" y="18.2">Оконечные</text>
<text x="20.8" y="21.1">сетевые</text>
<text x="52.5" y="18.5">Персональный</text>
<text x="54.7" y="21.4">компьютер</text>
<text x="88.3" y="18.5">Персональный</text>
<text x="90.4" y="21.4">компьютер</text>
<text x="124.1" y="18.5">Персональный</text>
<text x="126.2" y="21.4">компьютер</text>
<text x="168.7" y="20.6">Начало</text>
<text x="19.3" y="24.2">устройства</text>
<text x="52.1" y="24.5">внешней сети 1</text>
<text x="87.9" y="24.5">внешней сети 2</text>
<text x="123.5" y="24.5">внешней сети N</text>
<text x="249.8" y="32.1">Режим работы</text>
<text x="252.2" y="35.2">передача?</text>
<text x="170" y="39.4">Файл</text>
<text x="18.3" y="46.3">Коммутатор</text>
<text x="53.8" y="44.9">Межсетевой</text>
<text x="58" y="47.9">экран</text>
<text x="164.5" y="42.5">конфигурации</text>
<text x="168" y="45.6">найден?</text>
<text x="231.3" y="44.9">Подписка на</text>
<text x="232.3" y="47.9">системные</text>
<text x="272" y="45.2">Настройка</text>
<text x="187.9" y="53.9">базового файла</text>
<text x="191.5" y="50.8">Создание</text>
<text x="232.9" y="51">события в</text>
<text x="267.1" y="48.2">времени хранения</text>
<text x="267.4" y="51.2">файлов в каталоге</text>
<text x="188.7" y="57">конфигурации</text>
<text x="228.2" y="54">рабочем каталоге</text>
<text x="276.3" y="54.3">Old</text>
<text x="19.9" y="71.5">Интернет</text>
<text x="51.8" y="71.5">Маршрутизатор</text>
<text x="90.3" y="68.6">Публичный</text>
<text x="93" y="71.5">сервер</text>
<text x="200.4" y="70.9">Аргументы</text>
<text x="232.9" y="69.5">Установка</text>
<text x="272" y="71.3">Настройка</text>
<text x="92.5" y="74.6">open.by</text>
<text x="164.5" y="75.5">конфигурации</text>
<text x="165.7" y="72.5">Обновление</text>
<text x="195.1" y="76.8">запуске программы</text>
<text x="197.2" y="73.9">передаются при</text>
<text x="229.5" y="75.4">размера пакета</text>
<text x="229.5" y="72.4">максимального</text>
<text x="272.1" y="74.2">источника</text>
<text x="165.3" y="78.4">аргументами</text>
<text x="166.2" y="81.4">программы</text>
<text x="198.1" y="79.9">в коммандной</text>
<text x="202.9" y="82.8">строке</text>
<text x="85.2" y="95.5">Однонаправленный</text>
<text x="228.6" y="95.5">структуры токена</text>
<text x="232.6" y="92.5">Настройка</text>
<text x="267.1" y="94">времени хранения</text>
<text x="272.3" y="91">Установка</text>
<text x="93.8" y="98.4">шлюз</text>
<text x="166.1" y="100.1">состоянием</text>
<text x="169" y="97.2">Файл с</text>
<text x="228.3" y="98.4">идемпотентности</text>
<text x="267.7" y="99.8">идемпотентности</text>
<text x="273.5" y="96.9">токенов</text>
<text x="167.9" y="103.1">каталога</text>
<text x="168" y="106.1">найден?</text>
<text x="187.5" y="110.4">Создание файла</text>
<text x="191.2" y="113.3">состояния</text>
<text x="272" y="113.9">Настройка</text>
<text x="192.1" y="116.3">каталога</text>
<text x="228.4" y="116.9">Настройка имени</text>
<text x="231.3" y="119.9">передатчика</text>
<text x="269.9" y="119.9">модификации</text>
<text x="269.9" y="116.8">операции при</text>
<text x="51.8" y="121.8">Маршрутизатор</text>
<text x="86" y="120.3">Приватный сервер</text>
<text x="90.9" y="123.4">secured.by</text>
<text x="274.6" y="122.9">файла</text>
<text x="167.1" y="130.1">прошлого</text>
<text x="168" y="127.1">Загрузка</text>
<text x="162.3" y="136.1">каталога из файла</text>
<text x="167.1" y="133">состояния</text>
<text x="272" y="137">Настройка</text>
<text x="227.6" y="138.6">Настройка частоты</text>
<text x="230.4" y="141.7">сканирований</text>
<text x="270.3" y="142.8">уведомления</text>
<text x="271.7" y="139.9">механизма</text>
<text x="18.3" y="147">Коммутатор</text>
<text x="53.8" y="145.6">Межсетевой</text>
<text x="58" y="148.5">экран</text>
<text x="233.7" y="144.6">каталога</text>
<text x="268.4" y="145.8">администратора</text>
<text x="162.6" y="150.1">Выбор алгоритма</text>
<text x="165.9" y="153.1">вычисления</text>
<text x="165.3" y="156.1">контрольной</text>
<text x="169.1" y="159.1">суммы</text>
<text x="18.9" y="169.2">Оконечные</text>
<text x="20.8" y="172.1">сетевые</text>
<text x="52.5" y="169.2">Персональный</text>
<text x="54.7" y="172.1">компьютер</text>
<text x="88.3" y="169.2">Персональный</text>
<text x="90.4" y="172.1">компьютер</text>
<text x="124.1" y="169.2">Персональный</text>
<text x="126.2" y="172.1">компьютер</text>
<text x="167.4" y="173.3">Создание</text>
<text x="254.7" y="170.5">Конец</text>
<text x="19.3" y="175.2">устройства</text>
<text x="51.1" y="175.2">приватной сети 1</text>
<text x="86.9" y="175.2">приватной сети 2</text>
<text x="122.5" y="175.2">приватной сети N</text>
<text x="166" y="179.2">настроеных</text>
<text x="166.2" y="176.3">каталогов в</text>
<text x="169" y="182.2">местах</text>
</g>
<g font-size="2.2">
<text x="162.7" y="16.7">1</text>
<text x="249.6" y="29.1">10</text>
<text x="240.4" y="32.1">да</text>
<text x="273.9" y="32.2">нет</text>
<text x="164.7" y="37.9">2</text>
<text x="188.5" y="41.1">нет</text>
<text x="186.7" y="46.9">3</text>
<text x="227.7" y="42.5">11</text>
<text x="267.2" y="42.5">12</text>
<text x="173.7" y="52.6">да</text>
<text x="227.8" y="65.5">13</text>
<text x="267.1" y="65.5">14</text>
<text x="162.6" y="69.9">4</text>
<text x="227.8" y="88.4">15</text>
<text x="267.2" y="88.4">16</text>
<text x="164.7" y="97">5</text>
<text x="188.5" y="100.2">нет</text>
<text x="186.7" y="106.1">6</text>
<text x="173.7" y="111.7">да</text>
<text x="227.7" y="111.4">17</text>
<text x="267.2" y="111.4">18</text>
<text x="162.6" y="124.6">7</text>
<text x="227.7" y="134.3">19</text>
<text x="267.2" y="134.3">20</text>
<text x="162.6" y="147.5">8</text>
<text x="247.7" y="166.8">21</text>
<text x="162.6" y="170.5">9</text>
</g>
</svg>
